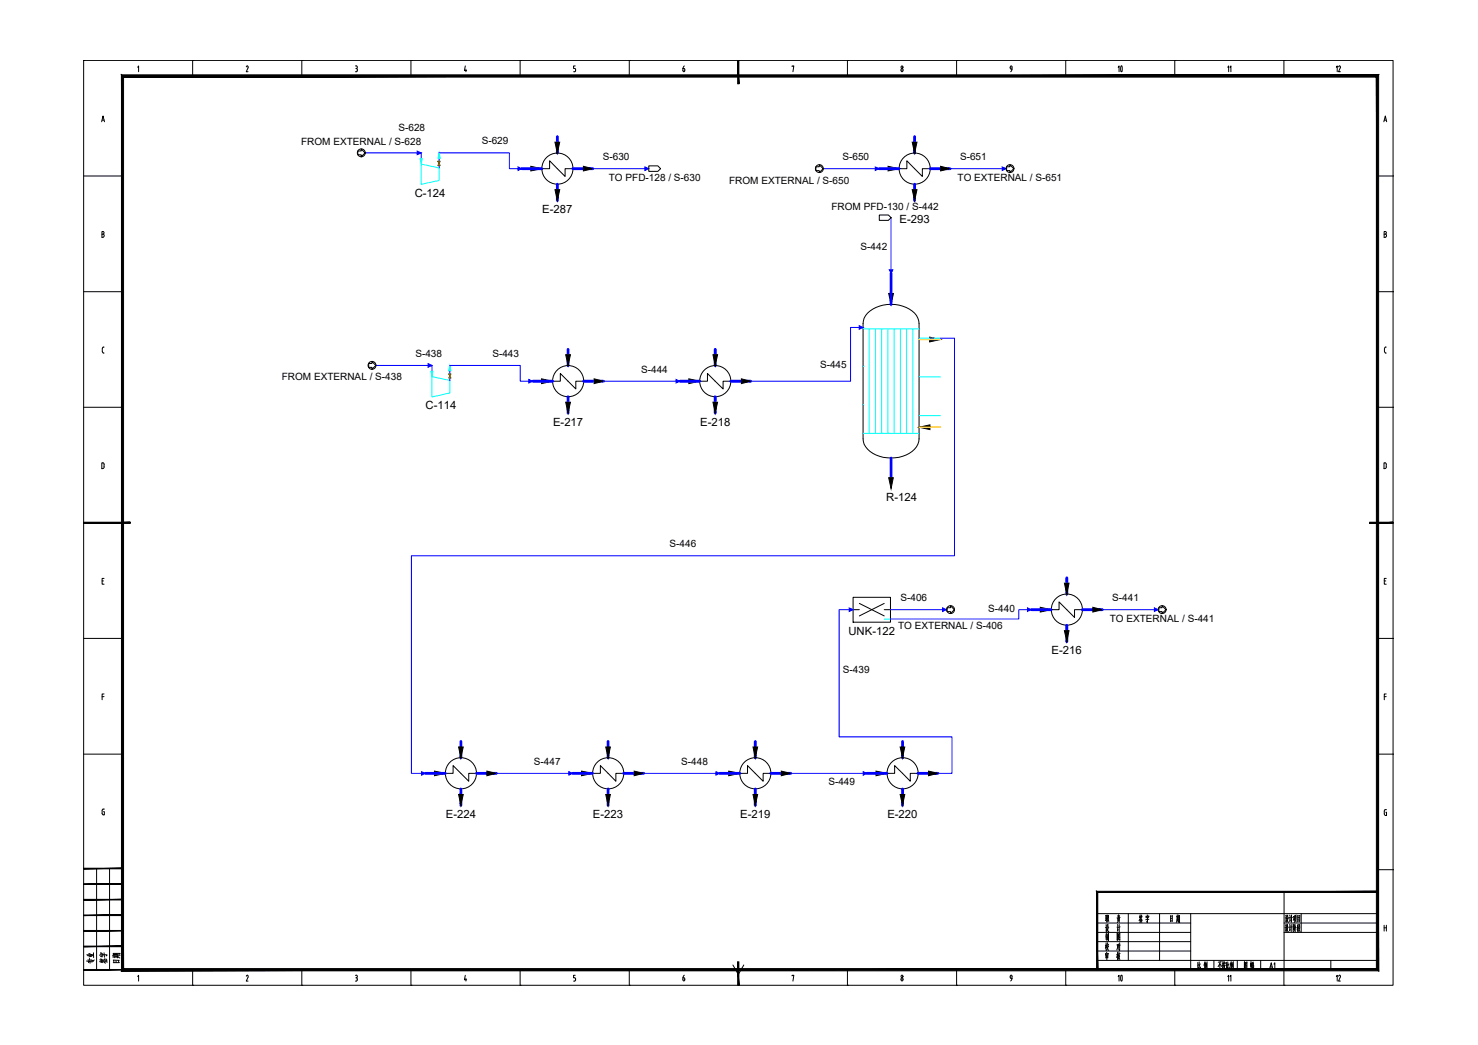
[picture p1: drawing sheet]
<svg xmlns="http://www.w3.org/2000/svg" width="420mm" height="297mm" viewBox="0 0 420 297" stroke-linecap="round" stroke-linejoin="round" font-family="sans-serif">
<g fill="none" stroke="#000" stroke-width=".28">
<path d="M23.8 17.2h372.2v262.9h-372.2zM39.1 19.1l.3-.4v1.7M54.8 17.2h.1M54.8 17.2v4.4M70 19l.3-.3 .2 .2-.5 1.5h.5M85.8 17.2h.1M85.8 17.2v4.4M101 18.7h.3M101.2 19.5h.1M101.3 18.7l.3 .4-.3 .4 .2 .1v.6l-.2 .2M116.8 17.2h.1M116.8 17.2v4.4"/>
<path d="M132.3 18.7l-.3 1.4h.7M132.4 19.7v.7M147.9 17.2h.1M147.9 17.2v4.4M163.4 19.5l.2 .3M163.5 18.7h-.4v.8h.3M163.6 19.8v.3M178.9 17.2h.1M178.9 17.2v4.4M194.1 19.5l.2 .8a.46 .46 0 0 0 .4-.3 .46 .46 0 0 0-.3-.5M194.1 19.5h.3M194.5 18.7l-.3 .8"/>
<path d="M209.9 17.2h.1M225.2 18.9v-.2h.5l-.3 1.7M240.9 17.2h.1M240.9 17.2v4.4M256.3 19.5a.38 .38 0 0 1 .4 .4 .38 .38 0 0 1-.5 .3zM271.9 17.2h.1M271.9 17.2v4.4M287.4 19.7h.3M287.7 19.1l-.1 .8-.3 .5M287.7 19.1l-.1-.3a.43 .43 0 0 0-.4 .3 .43 .43 0 0 0 .3 .5M303 17.2h.1M303 17.2v4.4"/>
<path d="M334 17.2h.1M334 17.2v4.4M365 17.2h.1M365 17.2v4.4M28.9 34.6l.4-1.6 .4 1.6M29 34.1h.6M101 20.4h.3M163.1 20.4h.3M163.6 20l-.2 .4M393.4 34.6l.4-1.6 .4 1.6M393.5 34.1h.6M23.8 50h11"/>
<path d="M391.6 50h4.4M396 50h.1M29 65.8l.5 .2v.4l-.2 .1 .3 .5-.1 .4-.5 .1zM29 66.6h.3M393.5 66.6h.3M393.8 65.8h-.3v1.7h.3M393.8 65.8l.3 .4-.3 .3 .4 .5-.4 .4M23.8 82.9h11M29.1 99.1v.8M29.1 99.9l.1 .4 .4 .1M29.6 98.7h-.4l-.1 .4M391.6 82.9h4.4"/>
<path d="M394.1 98.7h-.4l-.1 .4v1l.5 .3M396 82.9h.1M23.8 115.8h11M391.6 115.8h4.4M396 115.8h.1M29.2 131.6h-.3v1.6h.3M29.3 131.6l.3 .4M29.6 132.1v.6M29.6 132.7l-.3 .5M393.4 131.6l.7 .2v.9l-.2 .4-.5 .1zM396 148.6h.1M29 165.1h.4"/>
<path d="M29.6 164.4h-.6v1.7h.6M393.5 165.1h.4M394.1 164.4h-.6v1.7h.6M23.8 181.5h11M29 198h.6M29.6 197.3h-.6v1.6M391.6 181.5h4.4M393.5 198h.6M394.1 197.3h-.6v1.6M396 181.5h.1M23.8 214.4h11M391.6 214.4h4.4"/>
<path d="M396 214.4h.1M29 230.4v.8M29.4 230.7h.3v.9l-.5-.1-.2-.4M29.7 230h-.5l-.2 .4M393.8 230.2h.4M393.8 230.1l-.3 .5 .1 .9 .2 .3M393.9 230.9h.3v.9h-.4M27.5 246.9v28.8M31.1 246.9v28.8M311.9 259.7h79.7M320.7 259.7v13.3M329.6 259.7v13.3"/>
<path d="M338.5 259.7v16M365 253.5v26.6M369.9 259.7v5.3M391.6 247.2h4.4M396 247.2h.1M39.1 277.6l.3-.4v1.7M54.8 275.7v4.4M70.3 277.2l.2 .2v.3M70.3 277.2l-.3 .3M70.5 277.8l-.5 1.1h.5M85.8 275.7v4.4M101 277.2h.3"/>
<path d="M101 278.9h.3M101.2 277.9h.1M101.3 277.2l.3 .3-.3 .4M101.3 277.9l.2 .2v.4M101.6 278.5l-.3 .3M116.8 275.7v4.4M132.3 277.2l-.3 1.3h.7M132.4 278.1v.8M147.9 275.7v4.4M163.1 278.9h.3M163.4 277.9l.2 .4M163.5 277.2h-.4v.7h.3"/>
<path d="M163.6 278.3v.2M163.6 278.5l-.2 .3M178.9 275.7v4.4M194.1 278.5l.3 .3 .3-.3M194.1 277.9v.6M194.1 277.9h.3M194.4 277.9l.3 .3-.1 .3M194.5 277.2l-.3 .7M208.4 274.3l1.5 2.7 1.5-2.7M225.2 277.4v-.2h.5l-.3 1.7M240.9 275.7v4.4M256.1 278.5l.3-.6 .3 .6"/>
<path d="M256.1 278.5l.3 .3 .3-.3M271.9 275.7v4.4M287.2 277.5l.3-.3 .2 .3M287.2 277.8l.3 .3M287.2 277.6v.2M287.7 278.1l-.4 .7M287.7 277.6v.5h-.3M303 275.7v4.4M311.9 273h79.7M311.9 262.4h26.6M311.9 265h26.6M311.9 267.7h26.6"/>
<path d="M311.9 270.3h26.6M324 261.6l.1 .3M324.1 260l-.2 .9M324.1 260.5l.1 .3M324.2 261.5l.1 .4M324.3 260.8l.5 .8M324.3 260.7l-.5 1M324.3 260.4l-.3 .1M324.4 261.3l-.4 .1M324.5 260.1l-.2 .6M324.5 260.5l.1 .3M324.5 261.5l-.1 .6"/>
<path d="M324.6 262.1l-.6 .1M324.7 260.4l-.3 .1M325.8 260.5l.8-.1-.1 .4M325.8 260.4v.4M326.1 260l.1 .4M326.2 261v1.2l-.2-.3M326.3 260.8h-.4M326.4 260.7l-.2 .4M326.6 261.3l-.9 .1M332.8 260.3v1.7M333.1 261l-.3 .1M333.2 260.3l-.4 .2"/>
<path d="M333.2 261.7l-.4 .1M333.3 260.3l-.1 1.6M334 275.7v4.4M334.6 260.1v1.3M334.6 261.6l-.2 .6M334.8 261.6l.1 .3M334.8 260.8h-.2M334.8 261.1h-.2M334.9 260l-.1 1.4M335 260.4l-.5 .1M335 261.4l-.6 .1M335.1 260.3l-.1 1.9"/>
<path d="M335.3 260.8h-.2M335.3 261.2l-.2 .1M335.3 260.2v2l-.1-.2M335.3 260.3h-.2M340.5 273.5v1.7M340.8 274.9l-.4 .5M340.8 274.2l-.3 .2M340.9 273.4v1.8l.2 .2h.2v-.5M341.2 274l-.3 .6M342.5 273.8v1.7M342.5 273.4l-.2 1M342.6 274.4l.1 .3"/>
<path d="M342.7 273.7l-.2 .9M342.8 274.1l-.2 1.2M342.8 274.1l-.2 .1M342.9 273.7l-.3 .1M343 273.9v1M343.1 273.4v2l-.1-.2M345.1 273v2.7M346.8 273.9v1.5M346.9 273.4l-.6 1.4M346.9 274.1l.3 .6M347.2 273.4l-.9 .1M347.6 273.3v2.1l-.1-.2"/>
<path d="M347.7 274.3l-.3 .3M347.7 273.9l-.3 .1M347.8 273.6v.5M348 273.3l.1 .3M348 273.9l-.1 .9 .4 .6M348.1 274.4l-.3 1.1M348.3 273.8h-.5M348.3 273.6l-.1 .4M348.3 274.4l-.5 .1M348.7 273.5v1.7M348.9 274.2l-.2 .2M349 274.9l-.4 .5"/>
<path d="M349 273.4v1.8l.2 .2h.2v-.5M349.4 274l-.4 .6M349.9 273.8v1.7M350 273.3l-.3 1.1M350 274.4l.2 .3M350.2 273.7l-.2 .9M350.3 274.1l-.3 1.2M350.3 274.1h-.2M350.3 273.6l-.3 .2M350.4 273.9v1M350.6 273.3v2.1l-.2-.2M351.7 273v2.7"/>
<path d="M353.8 275.4v-2v2M353.8 275.3h.6M354 274.1l.4 .5M354 274.9l.2 .3M354.1 274.6l.1 .2M354.1 273.7l-.2 .6M354.2 273.9l-.2 .1M354.3 273.8l-.5 .9M354.5 273.4l-.1 2M354.5 273.5l-.7 .1M355.5 274l.3-.1-.1 .7M355.5 273.8v.9"/>
<path d="M355.6 273.3v2.2M355.9 274.4v1.1M356 273.8v.6M356.1 274.5v.9M356.3 274.9l-.3 .1M356.3 273.8l-.3 .1M356.3 273.8v.4M356.3 274.2l-.3 .1M356.3 274.5l-.4 .1M356.3 275.3l-.4 .1M356.3 273.5l-.4 .1M356.4 274.4l-.1 1"/>
<path d="M365 262.4h26.6M365 265h26.6M365.4 262.9l.2 .3M365.5 260.2l.1 .3M365.5 263.6h-.2M365.5 263.5v1M365.6 260.9h-.2M365.6 260.8v1M365.7 264.2l-.3 .5M365.7 264l.6 .8M365.7 261.5l-.2 .5M365.8 261.1l.4-.1-.6 1.2"/>
<path d="M365.8 262.8l-.2 1M365.8 260.1l-.1 1M365.8 261.3l.5 .9M366 262.8v.6l.2 .2M366 262.9h-.2M366 260.1l.1 .8h.2M366 260.2l-.2 .1M366 263.7l-.3 .1M366.1 263.7l-.5 1.1M366.6 262.8l.1 .4M366.6 260.1l.2 .4M366.7 263.5l-.3 .1"/>
<path d="M366.7 263.4l-.1 1.1M366.7 260.8l-.2 .1M366.7 260.7v1.2M366.8 264.1l-.2 .5M366.8 261.5l-.2 .4M367.1 262.7v2.1M367.1 260.1v2.1M367.4 263.5l-.6 .1M367.4 260.8l-.6 .1M367.6 262.7v2.1M367.8 260.5v.9M367.8 262.8l-.1 1.4v-.2"/>
<path d="M367.8 262.9h-.2M367.9 260.5h-.2M368 263.6l-.3 1.2M368 260.5v1.1M368 261.3l-.4 .3M368.1 262.9l.4 .8M368.2 262.7l-.4 1M368.2 263.5v1.4M368.2 260.8l-.3 1.4M368.2 260.2v.5M368.2 261.6l.3 .5M368.5 260.6l-.5 .1"/>
<path d="M368.5 260.5l-.1 1.1M368.5 260.1l-.5 .2M368.8 262.9v1.8M368.9 260.2v1.9M369 263.6l-.2 .1M369 263.3l-.2 .1M369 264l-.3 .2M369 262.8l-.2 .3M369.2 264l.4 .7M369.2 263.8l.3-.1-.5 1.1M369.3 262.8l-.2 .9M369.4 262.8l.2 .7"/>
<path d="M369.4 261.2l-.5 .1M369.4 260.8h-.5M369.4 262.9h-.1M369.5 261.7l-.6 .1M369.5 260.3l-.6 .1M369.5 260.2v1.9M378.3 273v2.7M393.5 263v1.7M393.5 263.7h.6M394.1 263v1.7M54.8 280.1h.1M85.8 280.1h.1"/>
<path d="M116.8 280.1h.1M147.9 280.1h.1M178.9 280.1h.1M209.9 280.1h.1M240.9 280.1h.1M271.9 280.1h.1M303 280.1h.1M334 280.1h.1M365 280.1h.1"/>
<circle cx="256.4" cy="19.1" r=".32"/>
<circle cx="256.4" cy="277.5" r=".32"/>
</g>
<g fill="#000" stroke="#000" stroke-width=".28">
<path d="M209.7 17.2l.3 6.6v-6.6zM209.7 17.2l.3 6.6h-.3z"/>
<path d="M34.5 21.3l.6 254v-253.4zM34.5 21.3l.6 254-.6 .7zM35.1 275.3l-.6 .7 356.8-.7zM34.5 276l356.8-.7 .6 .7zM391.3 21.9v253.4l.6 .7zM391.3 21.9l.6-.6v254.7zM35.1 21.9h356.2l.6-.6zM34.5 21.3h357.4l-356.8 .6z"/>
<path d="M23.8 148.4v.4l13.2-.4zM23.8 148.8l13.2-.4v.4z"/>
<path d="M389.4 148.8h6.6v-.4zM389.4 148.4h6.6l-6.6 .4z"/>
<path d="M23.8 255.8h11v-.2zM23.8 255.6h11l-11 .2z"/>
<path d="M23.8 251.4h11v-.2zM23.8 251.2h11l-11 .2z"/>
<path d="M23.8 247h11v-.2zM23.8 246.8h11l-11 .2z"/>
<path d="M312.1 253.7h79.5v-.3zM311.7 253.4h79.9l-79.5 .3zM311.7 253.4l.4 22.3v-22zM311.7 253.4l.4 22.3h-.4z"/>
<path d="M23.8 275.7h11v-.1zM23.8 275.6h11l-11 .1z"/>
<path d="M23.8 269.1h11v-.2zM23.8 268.9h11l-11 .2z"/>
<path d="M23.8 264.7h11v-.2zM23.8 264.5h11l-11 .2z"/>
<path d="M23.8 260.3h11v-.2zM23.8 260.1h11l-11 .2z"/>
<path d="M209.7 273.4v6.7h.3zM209.7 273.4h.3v6.7z"/>
</g>
<g fill="none" stroke="#00f" stroke-width=".8">
<path d="M158.4 38.8v4.7M260 38.8v4.7M148.4 47.9h5.6M158.4 52.4v4.6M162.8 47.9h5.7M249.9 47.9h5.7M260 52.4v4.6M264.4 47.9h5.7M253.3 77.8v8.7M161.5 99.3v4.6M203.3 99.3v4.6M151.4 108.4h5.7"/>
<path d="M161.5 112.8v4.6M165.9 108.4h5.7M193.3 108.4h5.6M203.3 112.8v4.6M207.8 108.4h5.6M253.3 130.2v5.6M293.2 173.3h5.6M303.3 164.2v4.7M303.3 177.7v4.7M307.7 173.3h5.6M121 219.8h5.6M131 210.8v4.6"/>
<path d="M135.5 219.8h5.6M162.8 219.8h5.6M172.9 210.8v4.6M177.3 219.8h5.7M204.6 219.8h5.7M214.7 210.8v4.6M219.1 219.8h5.7M246.5 219.8h5.6M256.6 210.8v4.6M261 219.8h5.6M131 224.3v4.6M172.9 224.3v4.6"/>
<path d="M214.7 224.3v4.6M256.6 224.3v4.6"/>
</g>
<g fill="#000" stroke="#000" stroke-width=".28">
<path d="M150.9 47.3l3.1 .6-3.1 .7zM157.8 40.4h1.3l-.7 3.1zM157.8 53.9h1.3l-.7 3.1zM165.8 47.3l2.7 .6-2.7 .7zM252.5 47.3l3.1 .6-3.1 .7zM259.3 40.4h1.4l-.7 3.1zM259.3 53.9h1.4l-.7 3.1zM267.4 47.3l2.7 .6-2.7 .7zM252.6 83.4h1.4l-.7 3.1zM264.3 95.8l3.1 .7-3.1 .7zM154 107.7l3.1 .7-3.1 .6zM160.8 100.8h1.4l-.7 3.1z"/>
<path d="M160.8 114.3h1.4l-.7 3.1zM168.9 107.7l2.7 .7-2.7 .6zM195.8 107.7l3.1 .7-3.1 .6zM202.7 100.8h1.3l-.7 3.1zM202.7 114.3h1.3l-.7 3.1zM210.8 107.7l2.6 .7-2.6 .6zM252.6 135.8h1.3l-.6 3.1zM261.3 121.4l3.1-.6v1.3zM295.7 172.6l3.1 .7-3.1 .7zM302.6 165.8h1.3l-.6 3.1zM310.7 172.6l2.6 .7-2.6 .7zM302.6 179.3h1.3l-.6 3.1z"/>
<path d="M123.5 219.2l3.1 .6-3.1 .7zM130.4 212.3h1.3l-.7 3.1zM138.4 219.2l2.7 .6-2.7 .7zM165.3 219.2l3.1 .6-3.1 .7zM172.2 212.3h1.3l-.6 3.1zM180.3 219.2l2.7 .6-2.7 .7zM207.2 219.2l3.1 .6-3.1 .7zM214.1 212.3h1.3l-.7 3.1zM222.1 219.2l2.7 .6-2.7 .7zM249 219.2l3.1 .6-3.1 .7zM255.9 212.3h1.3l-.6 3.1zM264 219.2l2.6 .6-2.6 .7z"/>
<path d="M130.4 225.8h1.3l-.7 3.1zM172.2 225.8h1.3l-.6 3.1zM214.1 225.8h1.3l-.7 3.1zM255.9 225.8h1.3l-.6 3.1z"/>
</g>
<g fill="none" stroke="#000" stroke-width=".28">
<path d="M154 47.9h2.2v-2.2l4.4 4.5v-2.3h2.2M255.6 47.9h2.2v-2.2l4.4 4.5v-2.3h2.2M246.6 89a10 10 0 0 1 13.9 .7l.7 1.5 .1 .8v32.7a5.8 5.8 0 0 1-4.7 5 9.7 9.7 0 0 1-10.5-2.7l-.5-.7-.3-1.6v-32.7a4.1 4.1 0 0 1 1.3-3zM157.1 108.4h2.2v-2.2l4.4 4.4v-2.2h2.2M198.9 108.4h2.2v-2.2l4.5 4.4v-2.2h2.2M298.8 173.3h2.3v-2.2l4.4 4.4v-2.2h2.2M126.6 219.8h2.2v-2.2l4.5 4.5v-2.3h2.2M168.4 219.8h2.3v-2.2l4.4 4.5v-2.3h2.2M210.3 219.8h2.2v-2.2l4.4 4.5v-2.3h2.2M252.1 219.8h2.2v-2.2l4.5 4.5v-2.3h2.2"/>
<circle cx="158.5" cy="47.9" r="4.4"/>
<circle cx="260" cy="47.9" r="4.4"/>
<circle cx="161.5" cy="108.3" r="4.4"/>
<circle cx="203.3" cy="108.3" r="4.4"/>
<circle cx="303.3" cy="173.3" r="4.4"/>
<circle cx="131" cy="219.8" r="4.4"/>
<circle cx="172.9" cy="219.8" r="4.4"/>
<circle cx="214.7" cy="219.8" r="4.4"/>
<circle cx="256.6" cy="219.8" r="4.4"/>
</g>
<!-- layer: EQUIPMENT -->
<path d="M119.7 46.6l5.1 1.1v3.6l-5.1 1.1zM119.7 45.1v1.5M245.3 93.1h.1M261.3 96.1h6.1M122.8 107l5.1 1.1v3.6l-5.1 1.1zM122.8 105.5v1.5M245.3 104.1h.1M245.3 115.1h.1M261.3 107.1h6.1M261.3 118.1h6.1M251.4 176h1.7" fill="none" stroke="#0ff" stroke-width=".28"/>
<path d="M119.7 43.5v1.6M124.8 43.5v2.3M124.8 47.1v.6M122.8 103.9v1.6M127.9 103.9v2.4M127.9 107.5v.6" fill="none" stroke="#00f" stroke-width=".28"/>
<path d="M124.4 45.8h.8l-.8 1.3h.8zM127.5 106.3h.7l-.7 1.2h.7z" fill="none" stroke="#0f0" stroke-width=".28"/>
<g fill="#0ff" stroke="#0ff" stroke-width=".28">
<path d="M122.5 105.5h.6l-.3 1.5z"/>
<path d="M127.9 103.9l.3 1.5h-.7z"/>
<path d="M119.4 45.1h.6l-.3 1.5z"/>
<path d="M124.8 43.5l.3 1.5h-.6z"/>
</g>
<!-- layer: equipment_outline -->
<path d="M242.5 169.8h10.6v7.1h-10.6z" fill="none" stroke="#000" stroke-width=".28"/>
<!-- layer: internal_symbol -->
<path d="M244.3 171.5l7.1 3.6M251.4 171.5l-7.1 3.6" fill="none" stroke="#000" stroke-width=".28"/>
<!-- layer: process_line -->
<path d="M242.5 173.3h1.8M251.4 173.3h1.7" fill="none" stroke="#000" stroke-width=".28"/>
<path d="M245.3 93.5h16M247.1 93.5v29.7M248.9 93.5v29.7M250.6 93.5v29.7M252.4 93.5v29.7M254.2 93.5v29.7M256 93.5v29.7M257.7 93.5v29.7M259.5 93.5v29.7M245.3 123.2h16" fill="none" stroke="#0ff" stroke-width=".28"/>
<path d="M261.3 96.5h6.1M261.3 121.4h6.1h-3" fill="none" stroke="#ffbf00" stroke-width=".38"/>
<!-- layer: STREAM -->
<g fill="none" stroke="#00f" stroke-width=".28">
<path d="M103.8 43.5h15.9M124.8 43.5h20v4.4h3.6M168.5 47.9h15.9M234 47.9h15.9M270.1 47.9h15.9M253.3 61.9v15.9M245.3 93.1h-3.5v15.3h-28.4M267.4 96.1h3.9v61.9h-154.3v61.8h4M106.8 103.9h16M127.9 103.9h20v4.5h3.5M171.6 108.4h21.7M242.5 173.3h-4v36.2h32.1v10.3h-4"/>
<path d="M253.1 173.3h16M293.2 173.3h-3.6v2.7h-36.5M313.3 173.3h16M141.1 219.8h21.7M183 219.8h21.6M224.8 219.8h21.7"/>
</g>
<!-- layer: STREAM_ARROW -->
<g fill="#00f" stroke="#00f" stroke-width=".28">
<path d="M268 172.8l1.1 .5-1.1 .5z"/>
<path d="M121.7 103.4l1.1 .5-1.1 .5z"/>
<path d="M241.4 172.8l1.1 .5-1.1 .5z"/>
<path d="M292.1 172.8l1.1 .5-1.1 .5z"/>
<path d="M328.2 172.8l1.1 .5-1.1 .5z"/>
<path d="M252.8 76.7h1l-.5 1.1z"/>
<path d="M150.3 107.9l1.1 .5-1.1 .5z"/>
<path d="M192.2 107.9l1.1 .5-1.1 .5z"/>
<path d="M244.2 92.6l1.1 .5-1.1 .5z"/>
<path d="M119.8 219.4l1.2 .4-1.2 .5z"/>
<path d="M161.7 219.4l1.1 .4-1.1 .5z"/>
<path d="M203.5 219.4l1.1 .4-1.1 .5z"/>
<path d="M245.4 219.4l1.1 .4-1.1 .5z"/>
<path d="M118.6 43l1.1 .5-1.1 .5z"/>
<path d="M147.3 47.4l1.1 .5-1.1 .6z"/>
<path d="M183.3 47.4l1.1 .5-1.1 .6z"/>
<path d="M248.8 47.4l1.1 .5-1.1 .6z"/>
<path d="M284.9 47.4l1.1 .5-1.1 .6z"/>
</g>
<!-- layer: CONNECTOR -->
<g fill="none" stroke="#000" stroke-width=".28">
<path d="M101.7 42.9h1v-.5l1.1 1.1-1.1 1.1v-.6h-1zM184.4 47.1h2.6l.8 .8-.8 .8h-2.6zM231.9 47.4h1v-.6l1.1 1.1-1.1 1.2v-.6h-1zM286.2 47.4h.9v-.6l1.1 1.1-1.1 1.2v-.6h-.9zM250 61.1h2.5l.8 .8-.8 .7h-2.5zM104.8 103.3h.9v-.5l1.1 1.1-1.1 1.1v-.6h-.9zM269.2 172.7h1v-.5l1.1 1.1-1.1 1.1v-.6h-1zM329.4 172.7h1v-.5l1.1 1.1-1.1 1.1v-.6h-1z"/>
<circle cx="102.7" cy="43.4" r="1.12"/>
<circle cx="232.9" cy="47.9" r="1.12"/>
<circle cx="287.1" cy="47.9" r="1.12"/>
<circle cx="105.8" cy="103.9" r="1.12"/>
<circle cx="270.2" cy="173.3" r="1.12"/>
<circle cx="330.4" cy="173.3" r="1.12"/>
</g>
<text font-size="6.6" x="315.7" y="280.8">10</text>
<text font-size="6.2" x="315.7" y="22.2">10</text>
<g font-size="5.3">
<text x="312.9" y="266">设 计</text>
<text x="27.5" y="275.2" transform="rotate(-90 27.5 275.2)">专业</text>
<text x="31.4" y="275.2" transform="rotate(-90 31.4 275.2)">签字</text>
<text x="34.9" y="274.8" transform="rotate(-90 34.9 274.8)">日期</text>
<text x="312.9" y="271.3">校 对</text>
</g>
<g font-size="4.4">
<text x="378.5" y="21.5">12</text>
<text x="363.4" y="276.6" transform="rotate(-90 363.4 276.6)">A1</text>
<text x="382.1" y="280.1" transform="rotate(-90 382.1 280.1)">12</text>
</g>
<g font-size="3.5">
<text x="350.7" y="21.5" transform="rotate(-90 350.7 21.5)">11</text>
<text x="350.7" y="280.1" transform="rotate(-90 350.7 280.1)">11</text>
</g>
<g font-size="3.2">
<text x="117.9" y="56">C-124</text>
<text x="154.2" y="60.6">E-287</text>
<text x="255.7" y="63.3">E-293</text>
<text x="121" y="116.4">C-114</text>
<text x="157.2" y="121">E-217</text>
<text x="199" y="121">E-218</text>
<text x="252" y="142.4">R-124</text>
<text x="241.2" y="180.4">UNK-122</text>
<text x="298.9" y="185.9">E-216</text>
<text x="126.7" y="232.4">E-224</text>
<text x="168.6" y="232.4">E-223</text>
<text x="210.4" y="232.4">E-219</text>
<text x="252.3" y="232.4">E-220</text>
</g>
<g font-size="2.8">
<text x="85.6" y="41.3">FROM EXTERNAL / S-628</text>
<text x="113.3" y="37.3">S-628</text>
<text x="136.9" y="41">S-629</text>
<text x="171.4" y="45.5">S-630</text>
<text x="239.5" y="45.5">S-650</text>
<text x="272.9" y="45.5">S-651</text>
<text x="173.1" y="51.5">TO PFD-128 / S-630</text>
<text x="207.3" y="52.2">FROM EXTERNAL / S-650</text>
<text x="272.2" y="51.5">TO EXTERNAL / S-651</text>
<text x="236.4" y="59.7">FROM PFD-130 / S-442</text>
<text x="244.6" y="71.2">S-442</text>
<text x="118.1" y="101.5">S-438</text>
<text x="140" y="101.5">S-443</text>
<text x="182.3" y="105.9">S-444</text>
<text x="233.1" y="104.5">S-445</text>
<text x="80.1" y="108.1">FROM EXTERNAL / S-438</text>
<text x="190.4" y="155.3">S-446</text>
<text x="256" y="170.9">S-406</text>
<text x="281" y="174">S-440</text>
<text x="316.2" y="170.9">S-441</text>
<text x="255.3" y="178.9">TO EXTERNAL / S-406</text>
<text x="315.5" y="176.9">TO EXTERNAL / S-441</text>
<text x="239.6" y="191.4">S-439</text>
<text x="151.8" y="217.4">S-447</text>
<text x="193.7" y="217.4">S-448</text>
<text x="235.5" y="223">S-449</text>
</g>
</svg>
